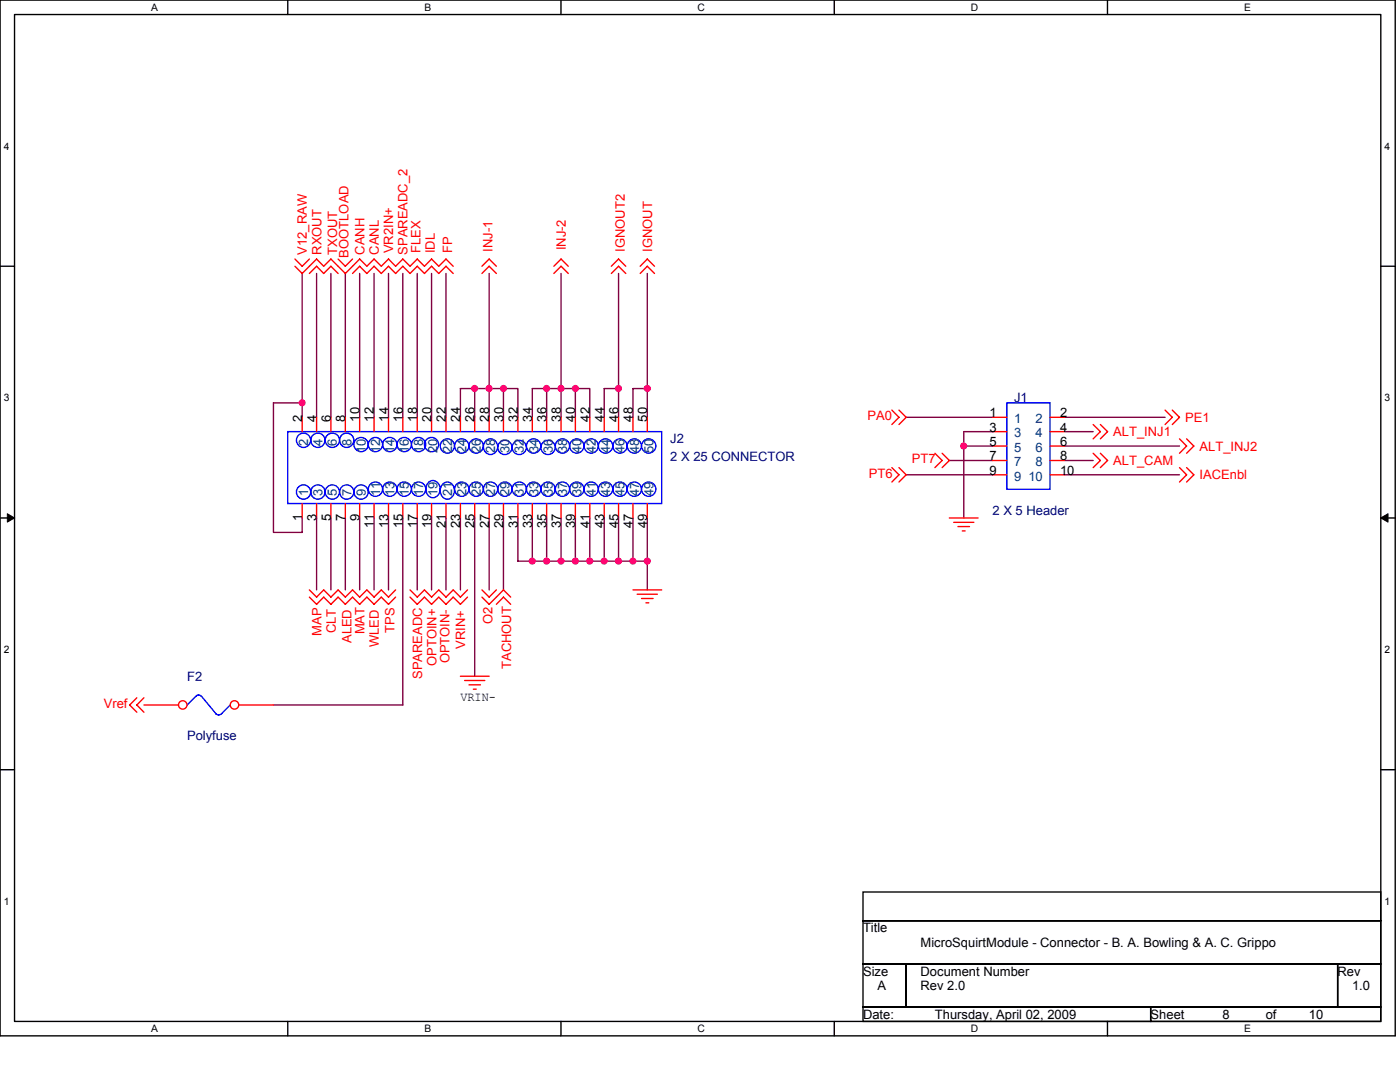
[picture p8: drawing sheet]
<svg xmlns="http://www.w3.org/2000/svg" width="279mm" height="216mm" viewBox="0 0 279 216" stroke-linecap="round" stroke-linejoin="round" font-family="sans-serif">
<path d="M0 0h278.4v206.7h-278.4zM2.9 2.9h272.7v200.9h-272.7z" fill="none" stroke="#000" stroke-width=".28"/>
<g fill="#fff">
<path d="M30.1 .3h1.4v2.3h-1.4z"/>
<path d="M30.1 204.1h1.4v2.3h-1.4z"/>
</g>
<path d="M57.4 0v2.9M57.4 203.8v2.9" fill="none" stroke="#000" stroke-width=".28"/>
<g fill="#fff">
<path d="M84.7 .3h1.4v2.3h-1.4z"/>
<path d="M84.7 204.1h1.4v2.3h-1.4z"/>
</g>
<path d="M112 0v2.9M112 203.8v2.9" fill="none" stroke="#000" stroke-width=".28"/>
<g fill="#fff">
<path d="M139.2 .3h1.5v2.3h-1.5z"/>
<path d="M139.2 204.1h1.5v2.3h-1.5z"/>
</g>
<path d="M166.5 0v2.9M166.5 203.8v2.9" fill="none" stroke="#000" stroke-width=".28"/>
<g fill="#fff">
<path d="M193.8 .3h1.4v2.3h-1.4z"/>
<path d="M193.8 204.1h1.4v2.3h-1.4z"/>
</g>
<path d="M221 0v2.9M221 203.8v2.9" fill="none" stroke="#000" stroke-width=".28"/>
<g fill="#fff">
<path d="M248.3 .3h1.4v2.3h-1.4z"/>
<path d="M248.3 204.1h1.4v2.3h-1.4z"/>
<path d="M.7 28h1.2v2.3h-1.2z"/>
<path d="M276.3 28h1.1v2.3h-1.1z"/>
<path d="M.7 78.2h1.2v2.3h-1.2z"/>
<path d="M276.3 78.2h1.1v2.3h-1.1z"/>
</g>
<path d="M0 53.1h2.9M275.6 53.1h2.8" fill="none" stroke="#000" stroke-width=".28"/>
<g fill="#fff">
<path d="M.7 128.5h1.2v2.2h-1.2z"/>
<path d="M276.3 128.5h1.1v2.2h-1.1z"/>
</g>
<path d="M0 103.4h2.9M275.6 103.4h2.8" fill="none" stroke="#000" stroke-width=".28"/>
<path d="M1.5 102.5l1.4 .9-1.4 .8zM275.6 103.4l1.4-.9v1.7z" fill="#000" stroke="#000" stroke-width=".2"/>
<g fill="#fff">
<path d="M.7 178.7h1.2v2.3h-1.2z"/>
<path d="M276.3 178.7h1.1v2.3h-1.1z"/>
</g>
<path d="M0 153.6h2.9M275.6 153.6h2.8M172.2 178h103.4v5.7h-103.4zM172.2 183.7h103.4v8.6h-103.4zM172.2 192.3h8.6v8.6h-8.6zM180.8 192.3h86.2v8.6h-86.2zM267 192.3h8.6v8.6h-8.6zM172.2 200.9h57.4v2.9h-57.4zM229.6 200.9h46v2.9h-46z" fill="none" stroke="#000" stroke-width=".28"/>
<g fill="none" stroke="#800040" stroke-width=".28">
<path d="M60.3 54.6v28.7M63.2 54.6v28.7M66 54.6v28.7M68.9 54.6v28.7M71.8 54.6v28.7M74.7 54.6v28.7M77.5 54.6v28.7M80.4 54.6v28.7M83.3 54.6v28.7M86.1 54.6v28.7M89 54.6v28.7M97.6 54.6v22.9h2.9v5.8"/>
<path d="M112 54.6v22.9h2.8M123.4 54.6v28.7M129.2 54.6v28.7M94.7 77.5h2.9v5.8M100.5 77.5h2.9v5.8M109.1 77.5h2.9v5.8M114.8 77.5h2.9v5.8M114.8 77.5v5.8M123.4 77.5h-2.8v5.8M129.2 77.5h-2.9v5.8M60.3 80.4h-5.7v25.8h5.7v-2.8M91.9 83.3v-5.8h2.8v5.8"/>
<path d="M106.2 83.3v-5.8h2.9v5.8M180.8 94.7h17.3M180.8 83.3h17.3M189.5 91.9h8.6M198.1 89h-5.8v14.4M198.1 86.1h-5.8v2.9M212.4 94.7h23M212.4 91.9h5.8M212.4 89h23M212.4 86.1h5.8M212.4 83.3h20.1M63.2 103.4v14.3"/>
<path d="M66 103.4v14.3M68.9 103.4v14.3M71.8 103.4v14.3M74.7 103.4v14.3M77.5 103.4v14.3M80.4 103.4v37.3h-25.8M83.3 103.4v14.3M86.1 103.4v14.3M89 103.4v14.3M91.9 103.4v14.3M94.7 103.4v31.5M97.6 103.4v14.3"/>
<path d="M100.5 103.4v14.3M103.4 103.4v8.6h25.8M106.2 103.4v8.6M109.1 103.4v8.6M112 103.4v8.6M114.8 103.4v8.6M117.7 103.4v8.6M120.6 103.4v8.6M123.4 103.4v8.6M126.3 103.4v8.6M129.2 103.4v14.3"/>
</g>
<g fill="#f0f" stroke="#f0f" stroke-width=".28">
<circle cx="129.2" cy="77.5" r=".57"/>
<circle cx="123.4" cy="77.5" r=".57"/>
<circle cx="112" cy="77.5" r=".57"/>
<circle cx="109.1" cy="77.5" r=".57"/>
<circle cx="114.8" cy="77.5" r=".57"/>
<circle cx="100.5" cy="77.5" r=".57"/>
<circle cx="94.7" cy="77.5" r=".57"/>
<circle cx="97.6" cy="77.5" r=".57"/>
<circle cx="109.1" cy="112" r=".57"/>
<circle cx="129.2" cy="112" r=".57"/>
<circle cx="126.3" cy="112" r=".57"/>
<circle cx="120.6" cy="112" r=".57"/>
<circle cx="117.7" cy="112" r=".57"/>
<circle cx="112" cy="112" r=".57"/>
<circle cx="123.4" cy="112" r=".57"/>
<circle cx="114.8" cy="112" r=".57"/>
<circle cx="106.2" cy="112" r=".57"/>
<circle cx="60.3" cy="80.4" r=".57"/>
<circle cx="192.3" cy="89" r=".57"/>
</g>
<g fill="none" stroke="#f00" stroke-width=".28">
<path d="M58.9 53.1l1.4 1.5 2.9-2.9 1.4 1.4 1.4-1.4 2.9 2.9 2.9-2.9 1.4 1.4 1.5-1.4 1.4 1.4 1.4-1.4 1.5 1.4 1.4-1.4 1.4 1.4 1.5-1.4 1.4 1.4 1.4-1.4 1.5 1.4 1.4-1.4 1.4 1.4M58.9 51.7l1.4 1.4 1.4-1.4M61.7 54.6l1.5-1.5 1.4 1.5 1.4-1.5 1.5 1.5M67.5 51.7l1.4 1.4 1.5-1.4M70.4 54.6l1.4-1.5 1.4 1.5 1.5-1.5 1.4 1.5 1.4-1.5 1.5 1.5 1.4-1.5 1.4 1.5 1.5-1.5 1.4 1.5 1.4-1.5 1.5 1.5 1.4-1.5 1.4 1.5M96.2 53.1l1.4-1.4 1.5 1.4M96.2 54.6l1.4-1.5 1.5 1.5M110.5 53.1l1.5-1.4 1.4 1.4M110.5 54.6l1.5-1.5 1.4 1.5M122 53.1l1.4-1.4 1.5 1.4M122 54.6l1.4-1.5 1.5 1.5M127.8 53.1l1.4-1.4 1.4 1.4"/>
<path d="M127.8 54.6l1.4-1.5 1.4 1.5M178 81.8l1.4 1.5-1.4 1.4M178 93.3l1.4 1.4-1.4 1.5M179.4 81.8l1.4 1.5-1.4 1.4M179.4 93.3l1.4 1.4-1.4 1.5M186.6 90.4l1.4 1.5-1.4 1.4M188 90.4l1.5 1.5-1.5 1.4M218.2 90.4l1.4 1.5-1.4 1.4M218.2 84.7l1.4 1.4-1.4 1.5M219.6 90.4l1.4 1.5-1.4 1.4M219.6 84.7l1.4 1.4-1.4 1.5M232.5 81.8l1.5 1.5-1.5 1.4"/>
<path d="M234 81.8l1.4 1.5-1.4 1.4M235.4 87.6l1.4 1.4-1.4 1.4M235.4 93.3l1.4 1.4-1.4 1.5M236.8 87.6l1.5 1.4-1.5 1.4M236.8 93.3l1.5 1.4-1.5 1.5M61.7 119.1l1.5 1.5 1.4-1.5 1.4 1.5 1.5-1.5 1.4 1.5 1.5-1.5 1.4 1.5 1.4-1.5 1.5 1.5 1.4-1.5 1.4 1.5 1.5-1.5M61.7 117.7l1.5 1.4 1.4-1.4 1.4 1.4 1.5-1.4 1.4 1.4 1.5-1.4 1.4 1.4 1.4-1.4 1.5 1.4 1.4-1.4 1.4 1.4 1.5-1.4M81.8 119.1l1.5 1.5 1.4-1.5 1.4 1.5 1.5-1.5 1.4 1.5 1.4-1.5 1.5 1.5 1.4-1.5M81.8 117.7l1.5 1.4 1.4-1.4 1.4 1.4 1.5-1.4 1.4 1.4 1.4-1.4 1.5 1.4 1.4-1.4M96.2 119.1l1.4 1.5 2.9-2.9 1.4 1.4M96.2 117.7l1.4 1.4 1.5-1.4M126.3 117.7h5.8"/>
<path d="M127.2 118.6h4M128 119.4h2.3M189.5 103.4h5.7M190.3 104.2h4.1M191.2 105.1h2.3M192 105.9h.6M27.3 139.2l-1.4 1.5 1.4 1.4M28.7 139.2l-1.4 1.5 1.4 1.4M91.9 134.9h5.7M92.7 135.8h4.1M93.6 136.7h2.3M94.5 137.5h.5"/>
<path d="M99.1 120.6l1.4-1.5 1.4 1.5M128.9 120.3h.6"/>
</g>
<path d="M39.1 138.9l-1.8 1.8M39.1 139l.5-.3 .5 .3M40.2 138.9l2.9 3.5M46 140.7l-1.9 1.8-.5 .2-.6-.3" fill="none" stroke="#00f" stroke-width=".28"/>
<circle cx="46.8" cy="140.7" r=".84" fill="#fff" stroke="#f00" stroke-width=".28"/>
<path d="M47.7 140.7h6.9" fill="none" stroke="#f00" stroke-width=".28"/>
<circle cx="36.5" cy="140.7" r=".84" fill="#fff" stroke="#f00" stroke-width=".28"/>
<g fill="none" stroke="#f00" stroke-width=".28">
<path d="M60.3 83.3v2.8M63.2 83.3v2.8M66 83.3v2.8M68.9 83.3v2.8M71.8 83.3v2.8M74.7 83.3v2.8M77.5 83.3v2.8M80.4 83.3v2.8M83.3 83.3v2.8M86.1 83.3v2.8M89 83.3v2.8M91.9 83.3v2.8"/>
<path d="M94.7 83.3v2.8M97.6 83.3v2.8M100.5 83.3v2.8M103.4 83.3v2.8M106.2 83.3v2.8M109.1 83.3v2.8M112 83.3v2.8M114.8 83.3v2.8M117.7 83.3v2.8M120.6 83.3v2.8M123.4 83.3v2.8M126.3 83.3v2.8"/>
<path d="M129.2 83.3v2.8M198.1 83.3h2.8M198.1 86.1h2.8M198.1 89h2.8M198.1 91.9h2.8M198.1 94.7h2.8M209.5 83.3h2.9M209.5 86.1h2.9M209.5 89h2.9M209.5 91.9h2.9M209.5 94.7h2.9M60.3 100.5v2.9"/>
<path d="M63.2 100.5v2.9M66 100.5v2.9M68.9 100.5v2.9M71.8 100.5v2.9M74.7 100.5v2.9M77.5 100.5v2.9M80.4 100.5v2.9M83.3 100.5v2.9M86.1 100.5v2.9M89 100.5v2.9M91.9 100.5v2.9M94.7 100.5v2.9"/>
<path d="M97.6 100.5v2.9M100.5 100.5v2.9M103.4 100.5v2.9M106.2 100.5v2.9M109.1 100.5v2.9M112 100.5v2.9M114.8 100.5v2.9M117.7 100.5v2.9M120.6 100.5v2.9M123.4 100.5v2.9M126.3 100.5v2.9M129.2 100.5v2.9"/>
<path d="M28.7 140.7h6.9"/>
</g>
<g fill="none" stroke="#00f" stroke-width=".28">
<path d="M57.4 86.1h74.7v14.4h-74.7zM85.6 96.2a1.51 1.51 0 0 1 1.8 .1 1.51 1.51 0 0 1 .4 1.8 1.42 1.42 0 0 1-1.7 1.2 1.42 1.42 0 0 1-1.1-1.7l.1-.5zM88.4 96.5a1.51 1.51 0 0 1 1.9 .1 1.51 1.51 0 0 1 .3 1.8 1.41 1.41 0 0 1-1.6 1.2 1.41 1.41 0 0 1-1.1-1.7v-.5zM97 87.9a1.48 1.48 0 0 1 2.3 1.2 1.48 1.48 0 0 1-2.3 1.3 1.68 1.68 0 0 1 0-2.5zM200.9 80.4h8.6v17.2h-8.6z"/>
<circle cx="60.6" cy="87.8" r="1.43"/>
<circle cx="60.6" cy="98.2" r="1.43"/>
<circle cx="63.4" cy="87.8" r="1.43"/>
<circle cx="63.4" cy="98.2" r="1.43"/>
<circle cx="66.3" cy="87.8" r="1.43"/>
<circle cx="66.3" cy="98.2" r="1.43"/>
<circle cx="69.2" cy="87.8" r="1.43"/>
<circle cx="69.2" cy="98.2" r="1.43"/>
<circle cx="72.1" cy="98.2" r="1.43"/>
<circle cx="72.1" cy="88.7" r="1.43"/>
<circle cx="74.9" cy="97.6" r="1.43"/>
<circle cx="74.9" cy="88.7" r="1.42"/>
<circle cx="77.8" cy="97.6" r="1.43"/>
<circle cx="77.8" cy="88.7" r="1.43"/>
<circle cx="80.7" cy="97.6" r="1.43"/>
<circle cx="80.7" cy="88.7" r="1.43"/>
<circle cx="83.5" cy="97.6" r="1.43"/>
<circle cx="83.5" cy="88.7" r="1.42"/>
<circle cx="86.1" cy="88.7" r="1.42"/>
<circle cx="89.3" cy="89" r="1.43"/>
<circle cx="92.1" cy="89" r="1.43"/>
<circle cx="92.1" cy="97.6" r="1.43"/>
<circle cx="95" cy="89" r="1.43"/>
<circle cx="95" cy="97.6" r="1.43"/>
<circle cx="97.9" cy="97.6" r="1.43"/>
<circle cx="100.8" cy="97.6" r="1.43"/>
<circle cx="100.8" cy="89.3" r="1.43"/>
<circle cx="103.6" cy="97.6" r="1.43"/>
<circle cx="103.6" cy="89.3" r="1.42"/>
<circle cx="106.5" cy="89" r="1.43"/>
<circle cx="106.5" cy="97.6" r="1.43"/>
<circle cx="109.4" cy="97.6" r="1.43"/>
<circle cx="109.4" cy="89.3" r="1.43"/>
<circle cx="112.2" cy="89" r="1.43"/>
<circle cx="112.2" cy="97.6" r="1.43"/>
<circle cx="115.1" cy="89" r="1.43"/>
<circle cx="115.1" cy="97.6" r="1.43"/>
<circle cx="118" cy="89" r="1.43"/>
<circle cx="118" cy="97.6" r="1.43"/>
<circle cx="120.9" cy="89" r="1.43"/>
<circle cx="120.9" cy="97.6" r="1.43"/>
<circle cx="123.7" cy="89" r="1.43"/>
<circle cx="123.7" cy="97.6" r="1.43"/>
<circle cx="126.6" cy="89" r="1.43"/>
<circle cx="126.6" cy="97.6" r="1.43"/>
<circle cx="129.5" cy="89" r="1.43"/>
<circle cx="129.5" cy="97.6" r="1.43"/>
</g>
<g fill="#f0f" stroke="#f0f" stroke-width=".28">
<circle cx="129.2" cy="77.5" r=".57"/>
<circle cx="123.4" cy="77.5" r=".57"/>
<circle cx="112" cy="77.5" r=".57"/>
<circle cx="109.1" cy="77.5" r=".57"/>
<circle cx="114.8" cy="77.5" r=".57"/>
<circle cx="100.5" cy="77.5" r=".57"/>
<circle cx="94.7" cy="77.5" r=".57"/>
<circle cx="97.6" cy="77.5" r=".57"/>
<circle cx="109.1" cy="112" r=".57"/>
<circle cx="129.2" cy="112" r=".57"/>
<circle cx="126.3" cy="112" r=".57"/>
<circle cx="120.6" cy="112" r=".57"/>
<circle cx="117.7" cy="112" r=".57"/>
<circle cx="112" cy="112" r=".57"/>
<circle cx="123.4" cy="112" r=".57"/>
<circle cx="114.8" cy="112" r=".57"/>
<circle cx="106.2" cy="112" r=".57"/>
<circle cx="60.3" cy="80.4" r=".57"/>
<circle cx="192.3" cy="89" r=".57"/>
</g>
<g font-size="2.6" fill="#f00">
<text x="61.3" y="50.8" transform="rotate(-90 61.3 50.8)">V12_RAW</text>
<text x="64.1" y="50.8" transform="rotate(-90 64.1 50.8)">RXOUT</text>
<text x="67.3" y="50.8" transform="rotate(-90 67.3 50.8)">TXOUT</text>
<text x="69.6" y="51.4" transform="rotate(-90 69.6 51.4)">BOOTLOAD</text>
<text x="72.7" y="50.8" transform="rotate(-90 72.7 50.8)">CANH</text>
<text x="75.6" y="50.8" transform="rotate(-90 75.6 50.8)">CANL</text>
<text x="78.5" y="50.5" transform="rotate(-90 78.5 50.5)">VR2IN+</text>
<text x="81.3" y="50.8" transform="rotate(-90 81.3 50.8)">SPAREADC_2</text>
<text x="83.9" y="50.5" transform="rotate(-90 83.9 50.5)">FLEX</text>
<text x="86.8" y="50.5" transform="rotate(-90 86.8 50.5)">IDL</text>
<text x="90.3" y="50.5" transform="rotate(-90 90.3 50.5)">FP</text>
<text x="98.3" y="50.2" transform="rotate(-90 98.3 50.2)">INJ-1</text>
<text x="112.9" y="50" transform="rotate(-90 112.9 50)">INJ-2</text>
<text x="124.7" y="50.2" transform="rotate(-90 124.7 50.2)">IGNOUT2</text>
<text x="130.2" y="50.2" transform="rotate(-90 130.2 50.2)">IGNOUT</text>
<text x="173.1" y="83.9">PA0</text>
<text x="222.2" y="87">ALT_INJ1</text>
<text x="236.5" y="84.2">PE1</text>
<text x="239.4" y="89.9">ALT_INJ2</text>
<text x="173.4" y="95.4">PT6</text>
<text x="182" y="92.5">PT7</text>
<text x="222.2" y="92.8">ALT_CAM</text>
<text x="239.4" y="95.6">IACEnbl</text>
<text x="98.3" y="124.6" transform="rotate(-90 98.3 124.6)">O2</text>
<text x="64.1" y="126.9" transform="rotate(-90 64.1 126.9)">MAP</text>
<text x="67" y="126.3" transform="rotate(-90 67 126.3)">CLT</text>
<text x="70.2" y="128.3" transform="rotate(-90 70.2 128.3)">ALED</text>
<text x="72.7" y="126.6" transform="rotate(-90 72.7 126.6)">MAT</text>
<text x="75.6" y="129.2" transform="rotate(-90 75.6 129.2)">WLED</text>
<text x="78.8" y="126.3" transform="rotate(-90 78.8 126.3)">TPS</text>
<text x="92.8" y="129.5" transform="rotate(-90 92.8 129.5)">VRIN+</text>
<text x="84.2" y="135.5" transform="rotate(-90 84.2 135.5)">SPAREADC</text>
<text x="87.1" y="132.9" transform="rotate(-90 87.1 132.9)">OPTOIN+</text>
<text x="89.7" y="132.4" transform="rotate(-90 89.7 132.4)">OPTOIN-</text>
<text x="102" y="133.5" transform="rotate(-90 102 133.5)">TACHOUT</text>
<text x="20.7" y="141.3">Vref</text>
</g>
<g font-size="2.6">
<text x="197.5" y="83.2">1</text>
<text x="211.6" y="83.2">2</text>
<text x="60.3" y="84.1" transform="rotate(-90 60.3 84.1)">2</text>
<text x="63.2" y="84.1" transform="rotate(-90 63.2 84.1)">4</text>
<text x="66" y="84.1" transform="rotate(-90 66 84.1)">6</text>
<text x="68.9" y="84.1" transform="rotate(-90 68.9 84.1)">8</text>
<text x="71.8" y="84.1" transform="rotate(-90 71.8 84.1)">10</text>
<text x="74.6" y="84.1" transform="rotate(-90 74.6 84.1)">12</text>
<text x="77.5" y="84.1" transform="rotate(-90 77.5 84.1)">14</text>
<text x="80.4" y="84.1" transform="rotate(-90 80.4 84.1)">16</text>
<text x="83.2" y="84.1" transform="rotate(-90 83.2 84.1)">18</text>
<text x="86.1" y="84.1" transform="rotate(-90 86.1 84.1)">20</text>
<text x="89" y="84.1" transform="rotate(-90 89 84.1)">22</text>
<text x="91.9" y="84.1" transform="rotate(-90 91.9 84.1)">24</text>
<text x="94.7" y="84.1" transform="rotate(-90 94.7 84.1)">26</text>
<text x="97.6" y="84.1" transform="rotate(-90 97.6 84.1)">28</text>
<text x="100.5" y="84.1" transform="rotate(-90 100.5 84.1)">30</text>
<text x="103.3" y="84.1" transform="rotate(-90 103.3 84.1)">32</text>
<text x="106.2" y="84.1" transform="rotate(-90 106.2 84.1)">34</text>
<text x="109.1" y="84.1" transform="rotate(-90 109.1 84.1)">36</text>
<text x="112" y="84.1" transform="rotate(-90 112 84.1)">38</text>
<text x="114.8" y="84.1" transform="rotate(-90 114.8 84.1)">40</text>
<text x="117.7" y="84.1" transform="rotate(-90 117.7 84.1)">42</text>
<text x="120.6" y="84.1" transform="rotate(-90 120.6 84.1)">44</text>
<text x="123.4" y="84.1" transform="rotate(-90 123.4 84.1)">46</text>
<text x="126.3" y="84.1" transform="rotate(-90 126.3 84.1)">48</text>
<text x="129.2" y="84.1" transform="rotate(-90 129.2 84.1)">50</text>
<text x="197.5" y="86.1">3</text>
<text x="197.5" y="89">5</text>
<text x="211.6" y="89">6</text>
<text x="211.6" y="86.1">4</text>
<text x="197.5" y="91.9">7</text>
<text x="197.5" y="94.7">9</text>
<text x="211.6" y="91.9">8</text>
<text x="211.6" y="94.7">10</text>
<text x="60.3" y="103.9" transform="rotate(-90 60.3 103.9)">1</text>
<text x="63.2" y="103.9" transform="rotate(-90 63.2 103.9)">3</text>
<text x="66" y="103.9" transform="rotate(-90 66 103.9)">5</text>
<text x="68.9" y="103.9" transform="rotate(-90 68.9 103.9)">7</text>
<text x="71.8" y="103.9" transform="rotate(-90 71.8 103.9)">9</text>
<text x="74.6" y="105.4" transform="rotate(-90 74.6 105.4)">11</text>
<text x="77.5" y="105.4" transform="rotate(-90 77.5 105.4)">13</text>
<text x="80.4" y="105.4" transform="rotate(-90 80.4 105.4)">15</text>
<text x="83.2" y="105.4" transform="rotate(-90 83.2 105.4)">17</text>
<text x="86.1" y="105.4" transform="rotate(-90 86.1 105.4)">19</text>
<text x="89" y="105.4" transform="rotate(-90 89 105.4)">21</text>
<text x="91.9" y="105.4" transform="rotate(-90 91.9 105.4)">23</text>
<text x="94.7" y="105.4" transform="rotate(-90 94.7 105.4)">25</text>
<text x="97.6" y="105.4" transform="rotate(-90 97.6 105.4)">27</text>
<text x="100.5" y="105.4" transform="rotate(-90 100.5 105.4)">29</text>
<text x="103.3" y="105.4" transform="rotate(-90 103.3 105.4)">31</text>
<text x="106.2" y="105.4" transform="rotate(-90 106.2 105.4)">33</text>
<text x="109.1" y="105.4" transform="rotate(-90 109.1 105.4)">35</text>
<text x="112" y="105.4" transform="rotate(-90 112 105.4)">37</text>
<text x="114.8" y="105.4" transform="rotate(-90 114.8 105.4)">39</text>
<text x="117.7" y="105.4" transform="rotate(-90 117.7 105.4)">41</text>
<text x="120.6" y="105.4" transform="rotate(-90 120.6 105.4)">43</text>
<text x="123.4" y="105.4" transform="rotate(-90 123.4 105.4)">45</text>
<text x="126.3" y="105.4" transform="rotate(-90 126.3 105.4)">47</text>
<text x="129.2" y="105.4" transform="rotate(-90 129.2 105.4)">49</text>
<text x="91.9" y="139.9">VRIN-</text>
<text x="172.2" y="186.1">Title</text>
<text x="183.7" y="188.9">MicroSquirtModule - Connector - B. A. Bowling &amp; A. C. Grippo</text>
<text x="172.2" y="194.7">Size</text>
<text x="175.1" y="197.5">A</text>
<text x="183.7" y="194.7">Document Number</text>
<text x="183.7" y="197.5">Rev 2.0</text>
<text x="267" y="194.7">Rev</text>
<text x="269.8" y="197.5">1.0</text>
<text x="172.2" y="203.3">Date:</text>
<text x="186.6" y="203.3">Thursday, April 02, 2009</text>
<text x="229.6" y="203.3">Sheet</text>
<text x="244" y="203.3">8</text>
<text x="252.6" y="203.3">of</text>
<text x="261.2" y="203.3">10</text>
</g>
<g font-size="2.6" fill="#000080">
<text x="202.4" y="80.1">J1</text>
<text x="133.8" y="88.5">J2</text>
<text x="133.8" y="91.9">2 X 25 CONNECTOR</text>
<text x="198.1" y="102.8">2 X 5 Header</text>
<text x="37.3" y="135.8">F2</text>
<text x="37.3" y="147.6">Polyfuse</text>
</g>
<g font-size="2.6" fill="#004080">
<text x="61.5" y="89" transform="rotate(-90 61.5 89)">2</text>
<text x="64.4" y="89" transform="rotate(-90 64.4 89)">4</text>
<text x="67.2" y="89" transform="rotate(-90 67.2 89)">6</text>
<text x="70.1" y="89" transform="rotate(-90 70.1 89)">8</text>
<text x="202.4" y="84.4">1</text>
<text x="202.4" y="87.3">3</text>
<text x="206.7" y="87.3">4</text>
<text x="206.7" y="84.4">2</text>
<text x="73" y="90.4" transform="rotate(-90 73 90.4)">10</text>
<text x="75.9" y="90.4" transform="rotate(-90 75.9 90.4)">12</text>
<text x="78.7" y="90.4" transform="rotate(-90 78.7 90.4)">14</text>
<text x="81.6" y="90.4" transform="rotate(-90 81.6 90.4)">16</text>
<text x="84.5" y="90.4" transform="rotate(-90 84.5 90.4)">18</text>
<text x="87.3" y="90.4" transform="rotate(-90 87.3 90.4)">20</text>
<text x="90.2" y="90.4" transform="rotate(-90 90.2 90.4)">22</text>
<text x="93.1" y="90.4" transform="rotate(-90 93.1 90.4)">24</text>
<text x="95.9" y="90.4" transform="rotate(-90 95.9 90.4)">26</text>
<text x="98.8" y="90.4" transform="rotate(-90 98.8 90.4)">28</text>
<text x="101.7" y="90.4" transform="rotate(-90 101.7 90.4)">30</text>
<text x="104.6" y="90.4" transform="rotate(-90 104.6 90.4)">32</text>
<text x="107.4" y="90.4" transform="rotate(-90 107.4 90.4)">34</text>
<text x="110.3" y="90.4" transform="rotate(-90 110.3 90.4)">36</text>
<text x="113.2" y="90.4" transform="rotate(-90 113.2 90.4)">38</text>
<text x="116" y="90.4" transform="rotate(-90 116 90.4)">40</text>
<text x="118.9" y="90.4" transform="rotate(-90 118.9 90.4)">42</text>
<text x="121.8" y="90.4" transform="rotate(-90 121.8 90.4)">44</text>
<text x="124.7" y="90.4" transform="rotate(-90 124.7 90.4)">46</text>
<text x="127.5" y="90.4" transform="rotate(-90 127.5 90.4)">48</text>
<text x="130.4" y="90.4" transform="rotate(-90 130.4 90.4)">50</text>
<text x="202.4" y="90.2">5</text>
<text x="202.4" y="93">7</text>
<text x="202.4" y="95.9">9</text>
<text x="205.2" y="95.9">10</text>
<text x="206.7" y="93">8</text>
<text x="206.7" y="90.2">6</text>
<text x="61.5" y="99" transform="rotate(-90 61.5 99)">1</text>
<text x="64.4" y="99" transform="rotate(-90 64.4 99)">3</text>
<text x="67.2" y="99" transform="rotate(-90 67.2 99)">5</text>
<text x="70.1" y="99" transform="rotate(-90 70.1 99)">7</text>
<text x="73" y="99" transform="rotate(-90 73 99)">9</text>
<text x="75.9" y="99" transform="rotate(-90 75.9 99)">11</text>
<text x="78.7" y="99" transform="rotate(-90 78.7 99)">13</text>
<text x="81.6" y="99" transform="rotate(-90 81.6 99)">15</text>
<text x="84.5" y="99" transform="rotate(-90 84.5 99)">17</text>
<text x="87.3" y="99" transform="rotate(-90 87.3 99)">19</text>
<text x="90.2" y="99" transform="rotate(-90 90.2 99)">21</text>
<text x="93.1" y="99" transform="rotate(-90 93.1 99)">23</text>
<text x="95.9" y="99" transform="rotate(-90 95.9 99)">25</text>
<text x="98.8" y="99" transform="rotate(-90 98.8 99)">27</text>
<text x="101.7" y="99" transform="rotate(-90 101.7 99)">29</text>
<text x="104.6" y="99" transform="rotate(-90 104.6 99)">31</text>
<text x="107.4" y="99" transform="rotate(-90 107.4 99)">33</text>
<text x="110.3" y="99" transform="rotate(-90 110.3 99)">35</text>
<text x="113.2" y="99" transform="rotate(-90 113.2 99)">37</text>
<text x="116" y="99" transform="rotate(-90 116 99)">39</text>
<text x="118.9" y="99" transform="rotate(-90 118.9 99)">41</text>
<text x="121.8" y="99" transform="rotate(-90 121.8 99)">43</text>
<text x="124.7" y="99" transform="rotate(-90 124.7 99)">45</text>
<text x="127.5" y="99" transform="rotate(-90 127.5 99)">47</text>
<text x="130.4" y="99" transform="rotate(-90 130.4 99)">49</text>
</g>
<g font-size="2">
<text x="30.2" y="2.2">A</text>
<text x="84.7" y="2.2">B</text>
<text x="139.2" y="2.2">C</text>
<text x="193.8" y="2.2">D</text>
<text x="248.3" y="2.2">E</text>
<text x=".7" y="29.8">4</text>
<text x="276.3" y="29.8">4</text>
<text x=".7" y="80.1">3</text>
<text x="276.3" y="80.1">3</text>
<text x=".7" y="130.3">2</text>
<text x="276.3" y="130.3">2</text>
<text x=".7" y="180.5">1</text>
<text x="276.3" y="180.5">1</text>
<text x="30.2" y="206">A</text>
<text x="84.7" y="206">B</text>
<text x="139.2" y="206">C</text>
<text x="193.8" y="206">D</text>
<text x="248.3" y="206">E</text>
</g>
</svg>
